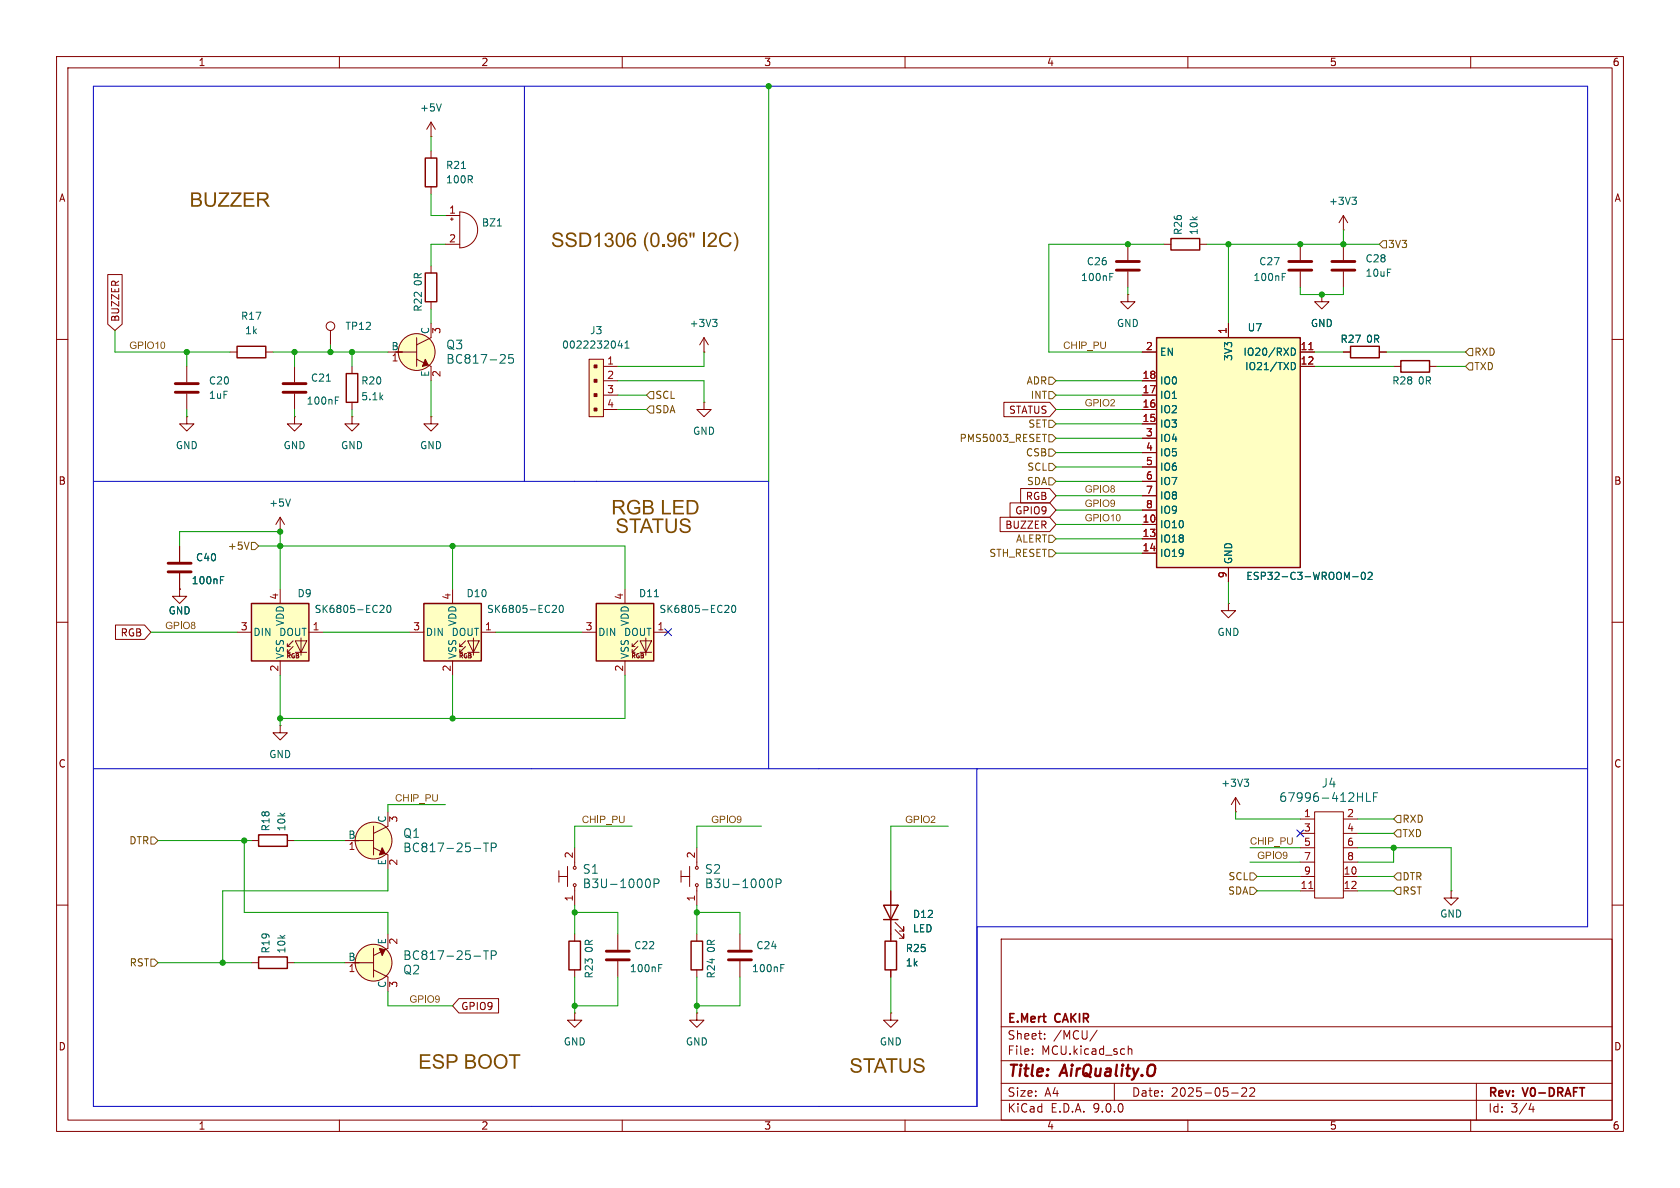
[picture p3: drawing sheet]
<svg xmlns="http://www.w3.org/2000/svg" width="297mm" height="210mm" viewBox="0 0 297 210" stroke-linecap="round" stroke-linejoin="round" font-family="sans-serif">
<g fill="none" stroke="#840000" stroke-width=".18">
<path d="M10 10h277v190h-277zM12 12h273v186h-273zM60 10v2M110 10v2M160 10v2M210 10v2M260 10v2M124.5 59.7l.7 1.3M124.5 59.7l-.8 1.3M124.5 59.7v2.5M10 60h2M124.5 71.1v1.3h1.2l-1.2 1.3-1.3-1.3h1.3"/>
<path d="M124.5 71.1h.1M124.5 62.2h.1M285 60h2M10 110h2M285 110h2M10 160h2M177 166h108v32h-108zM285 160h2M60 198v2M110 198v2M160 198v2M177 194.5h108"/>
<path d="M177 191.5h108M177 187.5h108M177 181.5h108M182.5 186.3v.1M182.5 185.5v.1M184.7 183.6v.1M184.7 182.8v.1M194 182.1l-1.3 2M197 191.5v3M199.5 184.9v1.5M199.5 185.5l.2-.1 .3 .1 .1 .9M210 198v2"/>
<path d="M217.7 193.2h1.2M219.5 192.4l.6-.1 .2 .1 .1 .3-.9 1.1h.9M221 192.4l.5-.1 .2 .1 .1 .3-.9 1.1h.9M260 198v2M261 191.5v6.5M270.7 195l-.4 1.1h.9M271 195.6v1"/>
</g>
<path d="M126 56.5h.8l-.5 .4M126.5 56.9l.3 .3v.3l-.3 .2" fill="none" stroke="#006464" stroke-width=".18"/>
<path d="M104.1 63.5h2.6v10.2h-2.6z" fill="#ffffc2"/>
<g fill="none" stroke="#840000" stroke-width=".18">
<path d="M104.1 63.5h2.6v10.2h-2.6zM106.7 64.8h2.5M106.7 67.3h2.5M106.7 69.9h2.5M106.7 72.4h2.5M237.5 62.2h1.3M243.8 62.2h1.3M44.4 170.2h1.3M50.8 170.2h1.3M61 170.2h5M66 167.6v5.1M66 171.5l2.6 1.2v2.6"/>
<path d="M68.6 165.1v2.5l-2.6 1.3"/>
<circle cx="66" cy="170.2" r="3.3"/>
</g>
<g fill="#840000" stroke="#840000" stroke-width=".18">
<path d="M105 64.5h.5v.5h-.5z"/>
<path d="M105 67.1h.5v.5h-.5z"/>
<path d="M105 69.6h.5v.5h-.5z"/>
<path d="M105 72.1h.5v.5h-.5z"/>
<path d="M67.1 167.6l1 .3-.5 1z"/>
</g>
<path d="M109.6 60.2l-.3 .9h.8M109.9 60.7v.8M110.5 61.5h.7M110.5 60.6l.4-.3v1.2M83.8 169h1.2M85.5 168.1h.8M85.9 168.1v1.5M86.9 168.9l.7-.1 .1-.2v-.4l-.3-.1h-.5v1.5" fill="none" stroke="#006464" stroke-width=".18"/>
<circle cx="66" cy="170.2" r="3.3" fill="#ffffc2" stroke="#ffffc2" stroke-width=".18"/>
<path d="M238.8 61.2h5v2h-5zM45.7 169.2h5.1v2h-5.1z" fill="none" stroke="#840000" stroke-width=".25"/>
<path d="M74.9 106.7h10.2v10.1h-10.2z" fill="#ffffc2"/>
<g fill="none" stroke="#840000" stroke-width=".18">
<path d="M76.2 24.1h.1M76.2 21.6l.8 1.3M76.2 21.6l-.8 1.3M76.2 21.6v2.5M33 64.8v2.8M33 69.6v2.8M31.7 104.1v1.3h1.3l-1.3 1.3-1.2-1.3h1.2M31.7 104.1h.1M72.4 111.8h2.5M80 104.1v2.6M80 116.8v2.6M81.3 114.3h.5"/>
<path d="M81.3 115.3h.5M82.3 113.3l-1 1v-.5M82.3 114.3l-1 1v-.5M82.7 113.3h2l-1 2zM82.7 115.3h2M83.7 112.8v3M85.1 111.8h2.5"/>
</g>
<path d="M74.9 106.7h10.2v10.1h-10.2z" fill="none" stroke="#840000" stroke-width=".25"/>
<path d="M78 18.4l-.4 1.2M97.8 107l.5 .1 .1 .3-.8 .9h.8M99 107.1l.2-.1a.68 .68 0 0 1 .4 .6 .68 .68 0 0 1-.4 .7l-.2-.1-.1-.4z" fill="none" stroke="#006464" stroke-width=".18"/>
<path d="M31 67.8h4.1M31 69.3h4.1" fill="none" stroke="#840000" stroke-width=".51"/>
<path d="M204.5 59.7h25.4v40.6h-25.4z" fill="#ffffc2"/>
<path d="M204.5 59.7h25.4v40.6h-25.4z" fill="none" stroke="#840000" stroke-width=".25"/>
<g fill="none" stroke="#840000" stroke-width=".18">
<path d="M217.2 57.2v2.5M201.9 62.2h2.6M201.9 67.3h2.6M201.9 69.9h2.6M201.9 72.4h2.6M201.9 74.9h2.6M201.9 77.5h2.6M229.9 62.2h2.5M229.9 64.8h2.5M201.9 80h2.6M201.9 82.6h2.6M201.9 85.1h2.6"/>
<path d="M201.9 87.6h2.6M201.9 90.2h2.6M201.9 92.7h2.6M201.9 95.3h2.6M201.9 97.8h2.6M217.2 100.3v2.6"/>
</g>
<path d="M228.3 61.5a.64 .64 0 0 1 .7 .7 .64 .64 0 0 1-.7 .6M228.3 64.1a.64 .64 0 0 1 .7 .6 .64 .64 0 0 1-.7 .6M239.1 101.9h1M240.8 101.3l.2-.1a.68 .68 0 0 1 .4 .6 .68 .68 0 0 1-.4 .6l-.2-.1-.2-.4zM241.9 101.3l.4-.1 .3 .3-.8 .9h.8" fill="none" stroke="#006464" stroke-width=".18"/>
<path d="M231.4 61.8h.7" fill="none" stroke="#a90000" stroke-width=".18"/>
<path d="M105.4 106.7h10.2v10.1h-10.2z" fill="#ffffc2"/>
<g fill="none" stroke="#840000" stroke-width=".18">
<path d="M76.2 26.7v1.2M76.2 33v1.3M78.7 38.1h2.6M79.6 38.7h.5M79.9 38.5v.5M81.3 37.5a3.2 3.2 0 0 1 3.1 3.1 3.2 3.2 0 0 1-3.1 3.2zM237.5 38.1v2.5M237.5 38.1l.8 1.3M237.5 38.1l-.8 1.3M78.7 43.2h2.6M199.4 52.1v1.2h1.3l-1.3 1.3-1.3-1.3h1.3M199.4 52.1h.1"/>
<path d="M199.4 43.2v2.8M199.4 48v2.8M205.7 43.2h1.3M212.1 43.2h1.3M229.9 43.2v2.8M229.9 48v2.8M233.7 52.1v1.2h1.2l-1.2 1.3-1.3-1.3h1.3M233.7 52.1h.1M237.5 40.6h.1M237.5 43.2v2.8M237.5 48v2.8M40.6 62.2h1.3"/>
<path d="M47 62.2h1.3M31.7 96.5v2.8M49.5 94h.1M49.5 91.4l.8 1.3M49.5 91.4l-.7 1.3M49.5 91.4v2.6M31.7 101.3v2.8M102.9 111.8h2.5M110.5 104.1v2.6M110.5 116.8v2.6M111.8 114.3h.5M111.8 115.3h.5"/>
<path d="M112.8 113.3l-1 1v-.5M112.8 114.3l-1 1v-.5M113.2 113.3h2l-1 2zM113.2 115.3h2M114.2 112.8v3M115.6 111.8h2.5M49.5 128.3v1.2h1.3l-1.3 1.3-1.2-1.3h1.2M49.5 128.3h.1M98.8 154.9h1.5M98.8 153.9v2.1M100.3 153.2v3.5M101.6 149.9v3.3"/>
<path d="M101.6 156.7v3.3M157.5 157.5v8.9M218.4 143.5h.1M218.4 141l.8 1.2M218.4 141l-.7 1.2M218.4 141v2.5M229.9 144.8h2.5M229.9 147.3h2.5M229.9 149.9h2.5M229.9 152.4h2.5M229.9 154.9h2.5M229.9 157.5h2.5"/>
<path d="M232.4 143.5h5.1v15.3h-5.1zM237.5 144.8h2.5M237.5 147.3h2.5M237.5 149.9h2.5M237.5 152.4h2.5M237.5 154.9h2.5M237.5 157.5h2.5M101.6 165.1v1.3M101.6 171.5v1.2M157.5 179.1v1.2h1.2l-1.2 1.3-1.3-1.3h1.3M157.5 179.1h.1M157.5 171.5v1.2"/>
<path d="M158.2 164.3l1.6 1.6v-.8v.8h-.8M158.2 163.1l1.6 1.5v-.8v.8h-.8"/>
<circle cx="101.6" cy="153.4" r=".25"/>
<circle cx="101.6" cy="156.5" r=".25"/>
</g>
<path d="M75.2 27.9h2v5.1h-2zM207 42.2h5.1v2h-5.1zM41.9 61.2h5.1v2h-5.1zM105.4 106.7h10.2v10.1h-10.2zM100.6 166.4h2v5.1h-2zM156.2 160h2.5l-1.2 2.6zM156.2 162.6h2.5M156.5 166.4h2v5.1h-2z" fill="none" stroke="#840000" stroke-width=".25"/>
<g fill="none" stroke="#006464" stroke-width=".18">
<path d="M81.6 29.8h.7M87.9 39.9h.7M239 34.9h.8l-.4 .5M239.5 35.4l.3 .2v.3l-.3 .2M196.2 48.9h.4M196.2 48.3h.6M226.7 48.9h.4M226.7 48.3h.6M51.3 88.2l-.4 1.3M39 102.5h.4M39 101.9h.6M115.7 105.5h.7"/>
<path d="M128.3 107l.4 .1 .2 .3-.8 .9h.8M129.5 107.1l.1-.1a.68 .68 0 0 1 .5 .6 .68 .68 0 0 1-.5 .7l-.1-.1-.2-.4zM220 137.7h.7l-.4 .5M220.5 138.2l.2 .3v.3l-.2 .2M114.5 155.4a.83 .83 0 0 1 .6 .6 .83 .83 0 0 1-.3 .8l-.3 .1M115.6 156.2l.8-.1 .1-.2-.1-.4-.2-.1h-.6v1.5M241.6 140.1v1.6h.7M242.8 140.9h.5M243.5 140.1h-.7v1.6"/>
</g>
<path d="M197.4 46.2h4M197.4 47.8h4M227.8 46.2h4.1M227.8 47.8h4.1M235.5 46.2h4M235.5 47.8h4M29.7 99.6h4.1M29.7 101.1h4.1" fill="none" stroke="#840000" stroke-width=".51"/>
<path d="M231.4 157.1h.7" fill="none" stroke="#a90000" stroke-width=".18"/>
<path d="M44.4 106.7h10.2v10.1h-10.2z" fill="#ffffc2"/>
<g fill="none" stroke="#840000" stroke-width=".18">
<path d="M19 48.5h2.6v8.8l-1.3 1.1-1.3-1.1zM58.4 58.4v2.6M73.7 59.7v5.1M76.2 57.2v2.5l-2.5 1.3M76.2 47v1.3M76.2 53.3v1.3M217.2 57.2v2.5M233.7 52.1h.1M33 73.7v1.2h1.3l-1.3 1.3-1.3-1.3h1.3M33 73.7h.1M52.1 73.7v1.2h1.2l-1.2 1.3-1.3-1.3h1.3M52.1 73.7h.1"/>
<path d="M52.1 64.8v2.8M52.1 69.6v2.8M62.2 73.7v1.2h1.3l-1.3 1.3-1.2-1.3h1.2M62.2 73.7h.1M62.2 64.8v1.2M62.2 71.1v1.3M68.6 62.2h5.1M73.7 63.5l2.5 1.3v2.5M76.2 73.7v1.2h1.3l-1.3 1.3-1.3-1.3h1.3M76.2 73.7h.1M177.5 71.1h8.1l1.1 1.3-1.1 1.3h-8.1zM201.9 62.2h2.6"/>
<path d="M201.9 67.3h2.6M201.9 69.9h2.6M201.9 72.4h2.6M201.9 74.9h2.6M201.9 77.5h2.6M229.9 64.8h2.5M229.9 62.2h2.5M237.5 62.2h1.3M243.8 62.2h1.3M246.4 64.8h1.2M252.7 64.8h1.3M31.7 96.5v2.8"/>
<path d="M176.8 91.4h8.8l1.1 1.3-1.1 1.3h-8.8zM178.6 88.9h7l1.1 1.3-1.1 1.2h-7zM180.4 86.4h5.2l1.1 1.2-1.1 1.3h-5.2zM201.9 80h2.6M201.9 82.6h2.6M201.9 85.1h2.6M201.9 87.6h2.6M201.9 90.2h2.6M201.9 92.7h2.6M201.9 95.3h2.6M201.9 97.8h2.6M20.4 110.5h5.2l1.1 1.3-1.1 1.2h-5.2z"/>
<path d="M31.7 104.1h.1M31.7 101.3v2.8M41.9 111.8h2.5M49.5 104.1v2.6M49.5 116.8v2.6M50.8 114.3h.5M50.8 115.3h.5M51.8 113.3l-1 1v-.5M51.8 114.3l-1 1v-.5M52.2 113.3h2l-1 2zM52.2 115.3h2M53.2 112.8v3"/>
<path d="M54.6 111.8h2.5M217.2 106.7v1.3h1.2l-1.2 1.2-1.3-1.2h1.3M217.2 106.7h.1M217.2 100.3v2.6M44.4 148.6h1.3M50.8 148.6h1.3M61 148.6h5M66 146.1v5M66 149.9l2.6 1.2v2.6M68.6 143.5v2.6l-2.6 1.2M120.4 153.9v2.1M120.4 154.9h1.5"/>
<path d="M121.9 153.2v3.5M123.2 149.9v3.3M123.2 156.7v3.3M157.5 157.5v2.5M256.5 157.5v1.3h1.3l-1.3 1.2-1.2-1.2h1.2M256.5 157.5h.1M81.1 176.5h7v2.6h-7l-1.1-1.3zM101.6 179.1v1.2h1.3l-1.3 1.3-1.3-1.3h1.3M101.6 179.1h.1M109.2 165.1v2.8M109.2 169.9v2.8M123.2 179.1v1.2h1.3l-1.3 1.3-1.3-1.3h1.3"/>
<path d="M123.2 179.1h.1M123.2 165.1v1.3M123.2 171.5v1.2M130.8 165.1v2.8M130.8 169.9v2.8M157.5 162.6v3.8M157.5 171.5v1.2"/>
<circle cx="58.4" cy="57.7" r=".76"/>
<circle cx="73.7" cy="62.2" r="3.3"/>
<circle cx="66" cy="148.6" r="3.3"/>
<circle cx="123.2" cy="153.4" r=".25"/>
<circle cx="123.2" cy="156.5" r=".25"/>
</g>
<path d="M75.2 48.3h2v5h-2zM61.2 66h2v5.1h-2zM247.6 63.8h5.1v2h-5.1zM44.4 106.7h10.2v10.1h-10.2zM45.7 147.6h5.1v2h-5.1zM122.2 166.4h2v5.1h-2z" fill="none" stroke="#840000" stroke-width=".25"/>
<g fill="none" stroke="#006464" stroke-width=".18">
<path d="M57.7 67.4h.7M59.3 70.8h.4M59.3 70.2h.6M88.7 62.7h.5l.1 .4-.9 1.1h.9M90.7 62.7h-.7l-.1 .7 .2-.1h.5l.2 .2-.1 .6-.2 .1-.6-.1M228.3 64.1a.64 .64 0 0 1 .7 .6 .64 .64 0 0 1-.7 .6M228.3 61.5a.64 .64 0 0 1 .7 .7 .64 .64 0 0 1-.7 .6M39 102.5h.4M39 101.9h.6M67.4 107l.4 .1 .1 .3-.8 .9h.8M68.6 107.1l.1-.1a.68 .68 0 0 1 .4 .6 .68 .68 0 0 1-.4 .7 .84 .84 0 0 1-.1-1.2zM239.1 101.9h1"/>
<path d="M240.8 101.3l.2-.1a.68 .68 0 0 1 .4 .6 .68 .68 0 0 1-.4 .6l-.2-.1-.2-.4zM241.9 101.3l.4-.1 .3 .3-.8 .9h.8M83.8 150h1.2M85.5 149h.8M85.9 149v1.6M86.9 149.8h.7l.1-.3v-.3l-.3-.2h-.5v1.6M136.1 155.4a.83 .83 0 0 1 .6 .6 .83 .83 0 0 1-.4 .8l-.2 .1M137.2 156.2l.7-.1 .2-.2-.1-.4-.2-.1h-.6v1.5M116.4 171.1h.5M116.4 170.5h.6M138 171.1h.5M138 170.5h.6"/>
</g>
<path d="M50 67.8h4.1M50 69.3h4.1M107.2 168.1h4.1M107.2 169.7h4.1M128.8 168.1h4M128.8 169.7h4" fill="none" stroke="#840000" stroke-width=".51"/>
<g fill="#ffffc2" stroke="#ffffc2" stroke-width=".18">
<circle cx="66" cy="148.6" r="3.3"/>
<circle cx="73.7" cy="62.2" r="3.3"/>
</g>
<g fill="#840000" stroke="#840000" stroke-width=".18">
<path d="M67.6 149.9l.5 1-1 .2z"/>
<path d="M75.2 63.5l.5 1-1 .3z"/>
</g>
<g fill="none" stroke="#725600" stroke-width=".18">
<path d="M244.5 42.5h.6v1.3h-.6l-.7-.6zM114.9 71.8h.7v1.2h-.7l-.6-.6zM114.9 69.2h.7v1.3h-.7l-.6-.6zM184.3 76.8h.7M185.4 74.3h.7l.6 .6-.6 .7h-.7zM185.4 66.7h.7l.6 .6-.6 .6h-.7zM185.4 79.4h.7l.6 .6-.6 .6h-.7zM185.4 69.2h.7l.6 .7-.6 .6h-.7zM185.4 76.8h.7l.6 .7-.6 .6h-.7zM259.7 61.6h.6v1.3h-.6l-.6-.7zM259.7 64.1h.6v1.3h-.6l-.6-.6zM44 95.8l-.4 1.3"/>
<path d="M44.4 95.9h.7l.6 .6-.6 .7h-.7zM185.4 81.9h.7l.6 .7-.6 .6h-.7zM185.4 84.5h.7l.6 .6-.6 .6h-.7zM185.4 94.6h.7l.6 .7-.6 .6h-.7zM185.4 97.2h.7l.6 .6-.6 .6h-.7zM26.7 148h.6l.6 .6-.6 .6h-.6zM221 154.3h.6l.6 .6-.6 .7h-.6zM221 156.8h.6l.6 .7-.6 .6h-.6zM247 144.1h.6v1.3h-.6l-.6-.6zM247 156.8h.6v1.3h-.6l-.6-.6zM247 146.7h.6v1.3h-.6l-.6-.7zM247 154.3h.6v1.3h-.6l-.6-.7z"/>
<path d="M26.7 169.5h.6l.6 .7-.6 .6h-.6z"/>
</g>
<path d="M92.7 15.2v69.9M16.5 85.1h119.4v50.8M16.5 135.9h264.2M172.7 135.9v59.7h-156.2v-180.4h264.2v148.6h-108" fill="none" stroke="#0000c2" stroke-width=".18"/>
<g fill="none" stroke="#009600" stroke-width=".18">
<path d="M135.9 15.2v69.9M76.2 24.1v2.6M76.2 34.3v3.8h2.5M20.3 58.4v3.8h20.3M76.2 54.6v2.6M78.7 43.2h-2.5v3.8M199.4 50.8v1.3M205.7 43.2h-20.3v19h16.5M213.4 43.2h30.4M217.2 43.2v14M229.9 50.8v1.3h7.6v-1.3M237.5 40.6v2.6"/>
<path d="M33 62.2v2.6M33 72.4v1.3M48.3 62.2h20.3M52.1 62.2v2.6M52.1 72.4v1.3M58.4 61v1.2M62.2 62.2v2.6M62.2 72.4v1.3M76.2 67.3v6.4M109.2 67.3h15.3v3.8M109.2 69.9h5.1M109.2 72.4h5.1"/>
<path d="M124.5 62.2v2.6h-15.3M186.7 67.3h15.2M186.7 69.9h15.2M186.7 72.4h15.2M186.7 74.9h15.2M186.7 77.5h15.2M232.4 62.2h5.1M232.4 64.8h14M245.1 62.2h14M254 64.8h5.1M31.7 96.5v-2.5h17.8v10.1M45.7 96.5h64.8v7.6"/>
<path d="M80 96.5v7.6M186.7 82.6h15.2M186.7 80h15.2M186.7 90.2h15.2M186.7 87.6h15.2M186.7 92.7h15.2M186.7 97.8h15.2M186.7 95.3h15.2M186.7 85.1h15.2M26.7 111.8h15.2M49.5 119.4v8.9M57.1 111.8h15.3"/>
<path d="M80 119.4v7.6M87.6 111.8h15.3M110.5 119.4v7.6h-61M217.2 102.9v3.8M27.9 148.6h16.5M43.2 148.6v12.7h25.4v3.8M52.1 148.6h8.9M68.6 153.7v3.8h-29.2v12.7M78.7 142.2h-10.1v1.3M111.8 146.1h-10.2v3.8M134.6 146.1h-11.4v3.8M167.6 146.1h-10.1v11.4"/>
<path d="M218.4 143.5v1.3h11.5M221 149.9h8.9M221 152.4h8.9M222.2 157.5h7.7M222.2 154.9h7.7M240 157.5h6.4M240 147.3h6.4M240 149.9h16.5v7.6M240 154.9h6.4M240 144.8h6.4M246.4 149.9v2.5h-6.4M27.9 170.2h16.5"/>
<path d="M52.1 170.2h8.9M68.6 175.3v2.5h11.4M101.6 161.3h7.6v3.8M101.6 160v5.1M101.6 172.7v6.4M109.2 172.7v5.1h-7.6M123.2 161.3h7.6v3.8M123.2 160v5.1M123.2 172.7v6.4M130.8 172.7v5.1h-7.6M157.5 172.7v6.4"/>
</g>
<path d="M117.5 111.2l1.2 1.2M118.7 111.2l-1.2 1.2M229.3 146.7l1.2 1.2M230.5 146.7l-1.2 1.2" fill="none" stroke="#000084" stroke-width=".18"/>
<path d="M231.4 61.8h.7" fill="none" stroke="#a90000" stroke-width=".18"/>
<g fill="#009600" stroke="#009600" stroke-width=".18">
<circle cx="135.9" cy="15.2" r=".46"/>
<circle cx="199.4" cy="43.2" r=".46"/>
<circle cx="237.5" cy="43.2" r=".46"/>
<circle cx="233.7" cy="52.1" r=".46"/>
<circle cx="229.9" cy="43.2" r=".46"/>
<circle cx="217.2" cy="43.2" r=".46"/>
<circle cx="39.4" cy="170.2" r=".46"/>
<circle cx="101.6" cy="177.8" r=".46"/>
<circle cx="43.2" cy="148.6" r=".46"/>
<circle cx="49.5" cy="96.5" r=".46"/>
<circle cx="49.5" cy="94" r=".46"/>
<circle cx="49.5" cy="127" r=".46"/>
<circle cx="80" cy="96.5" r=".46"/>
<circle cx="80" cy="127" r=".46"/>
<circle cx="246.4" cy="149.9" r=".46"/>
<circle cx="33" cy="62.2" r=".46"/>
<circle cx="52.1" cy="62.2" r=".46"/>
<circle cx="123.2" cy="177.8" r=".46"/>
<circle cx="123.2" cy="161.3" r=".46"/>
<circle cx="101.6" cy="161.3" r=".46"/>
<circle cx="62.2" cy="62.2" r=".46"/>
<circle cx="58.4" cy="62.2" r=".46"/>
</g>
<g font-size="3.5" fill="#804d00">
<text x="33.5" y="37.5">BUZZER</text>
<text x="97.4" y="44.6">SSD1306 (0.96&quot; I2C)</text>
<text x="108.1" y="91.9">RGB LED</text>
<text x="108.8" y="95.1">STATUS</text>
<text x="74" y="189.9">ESP BOOT</text>
<text x="150.2" y="190.6">STATUS</text>
</g>
<g font-size="2.8" fill="#840000">
<text x="178" y="190.9">Title:</text>
<text x="187.7" y="190.9">AirQuality.O</text>
</g>
<g font-size="2.1" fill="#006464">
<text x="78.8" y="64.5">BC817-25</text>
<text x="78.8" y="62">Q3</text>
<text x="226.1" y="142">67996-412HLF</text>
<text x="233.6" y="139.4">J4</text>
<text x="71.2" y="148.3">Q1</text>
<text x="71.2" y="150.9">BC817-25-TP</text>
<text x="102.9" y="154.7">S1</text>
<text x="124.5" y="154.7">S2</text>
<text x="102.9" y="157.2">B3U-1000P</text>
<text x="124.5" y="157.2">B3U-1000P</text>
<text x="71.2" y="169.9">BC817-25-TP</text>
<text x="71.2" y="172.4">Q2</text>
</g>
<g font-size="2.1" fill="#840000">
<text x="178" y="184">Sheet:</text>
<text x="178" y="181.2">E.Mert</text>
<text x="186.2" y="184">/MCU/</text>
<text x="186.6" y="181.2">CAKIR</text>
<text x="178" y="186.7">File:</text>
<text x="184.1" y="186.7">MCU.kicad_sch</text>
<text x="178" y="196.9">KiCad</text>
<text x="178" y="194.1">Size:</text>
<text x="184.7" y="194.1">A4</text>
<text x="185.7" y="196.9">E.D.A.</text>
<text x="193.3" y="196.9">9.0.0</text>
<text x="200" y="194.1">Date:</text>
<text x="207" y="194.1">2025-05-22</text>
<text x="263" y="194.3">Rev:</text>
<text x="263" y="196.9">Id:</text>
<text x="267.1" y="196.9">3/4</text>
<text x="269.4" y="194.3">V0-DRAFT</text>
</g>
<g font-size="1.8" fill="#840000">
<text x="35" y="11.9">1</text>
<text x="85" y="11.9">2</text>
<text x="135" y="11.9">3</text>
<text x="185" y="11.9">4</text>
<text x="235" y="11.9">5</text>
<text x="285" y="11.9">6</text>
<text x="10.3" y="35.9">A</text>
<text x="285.3" y="35.9">A</text>
<text x="21.3" y="57" transform="rotate(-90 21.3 57)">BUZZER</text>
<text x="178.3" y="73.3">STATUS</text>
<text x="10.3" y="85.9">B</text>
<text x="181.2" y="88.6">RGB</text>
<text x="285.3" y="85.9">B</text>
<text x="177.6" y="93.7">BUZZER</text>
<text x="179.4" y="91.1">GPIO9</text>
<text x="21.2" y="112.7">RGB</text>
<text x="10.3" y="135.9">C</text>
<text x="285.3" y="135.9">C</text>
<text x="81.4" y="178.8">GPIO9</text>
<text x="10.3" y="185.9">D</text>
<text x="285.3" y="185.9">D</text>
<text x="35" y="199.9">1</text>
<text x="85" y="199.9">2</text>
<text x="135" y="199.9">3</text>
<text x="185" y="199.9">4</text>
<text x="235" y="199.9">5</text>
<text x="285" y="199.9">6</text>
</g>
<g font-size="1.8" fill="#006464">
<text x="74.2" y="19.9">+5V</text>
<text x="78.7" y="32.6">100R</text>
<text x="78.7" y="30.1">R21</text>
<text x="85.1" y="40.2">BZ1</text>
<text x="209.1" y="41.6" transform="rotate(-90 209.1 41.6)">R26</text>
<text x="211.9" y="41.6" transform="rotate(-90 211.9 41.6)">10k</text>
<text x="234.8" y="36.4">+3V3</text>
<text x="192" y="47.1">C26</text>
<text x="222.5" y="47.1">C27</text>
<text x="241.3" y="46.6">C28</text>
<text x="74.8" y="50.7" transform="rotate(-90 74.8 50.7)">0R</text>
<text x="191" y="49.9">100nF</text>
<text x="221.5" y="49.9">100nF</text>
<text x="241.3" y="49.1">10uF</text>
<text x="42.5" y="56.7">R17</text>
<text x="43.2" y="59.3">1k</text>
<text x="61" y="58.5">TP12</text>
<text x="74.8" y="55.2" transform="rotate(-90 74.8 55.2)">R22</text>
<text x="75.9" y="59.2" transform="rotate(-90 75.9 59.2)">C</text>
<text x="104.2" y="59.3">J3</text>
<text x="121.8" y="58">+3V3</text>
<text x="197.4" y="58">GND</text>
<text x="220.5" y="58.8">U7</text>
<text x="231.6" y="58">GND</text>
<text x="69.1" y="62">B</text>
<text x="99.3" y="61.8">0022232041</text>
<text x="205" y="63.1">EN</text>
<text x="218" y="63.9" transform="rotate(-90 218 63.9)">3V3</text>
<text x="219.7" y="63.1">IO20/RXD</text>
<text x="220" y="65.6">IO21/TXD</text>
<text x="236.9" y="60.8">R27</text>
<text x="241.4" y="60.8">0R</text>
<text x="36.8" y="70.7">1uF</text>
<text x="36.8" y="68.2">C20</text>
<text x="54.1" y="71.7">100nF</text>
<text x="54.9" y="67.7">C21</text>
<text x="63.8" y="71">5.1k</text>
<text x="63.8" y="68.2">R20</text>
<text x="75.9" y="66.7" transform="rotate(-90 75.9 66.7)">E</text>
<text x="205" y="68.2">IO0</text>
<text x="205" y="70.7">IO1</text>
<text x="246" y="68.2">R28</text>
<text x="250.5" y="68.2">0R</text>
<text x="122.4" y="77.1">GND</text>
<text x="205" y="73.3">IO2</text>
<text x="205" y="75.8">IO3</text>
<text x="31" y="79.6">GND</text>
<text x="50" y="79.6">GND</text>
<text x="60.2" y="79.6">GND</text>
<text x="74.2" y="79.6">GND</text>
<text x="205" y="78.3">IO4</text>
<text x="205" y="80.9">IO5</text>
<text x="205" y="83.4">IO6</text>
<text x="47.5" y="89.8">+5V</text>
<text x="205" y="86">IO7</text>
<text x="205" y="88.5">IO8</text>
<text x="205" y="91">IO9</text>
<text x="205" y="93.6">IO10</text>
<text x="34.6" y="99.4">C40</text>
<text x="205" y="96.1">IO18</text>
<text x="205" y="98.7">IO19</text>
<text x="218" y="99.8" transform="rotate(-90 218 99.8)">GND</text>
<text x="33.8" y="103.5">100nF</text>
<text x="52.5" y="105.8">D9</text>
<text x="82.4" y="105.8">D10</text>
<text x="112.9" y="105.8">D11</text>
<text x="220.2" y="102.7">ESP32-C3-WROOM-02</text>
<text x="29.7" y="108.8">GND</text>
<text x="44.7" y="112.6">DIN</text>
<text x="49.3" y="112.6">DOUT</text>
<text x="50.4" y="110.8" transform="rotate(-90 50.4 110.8)">VDD</text>
<text x="55.5" y="108.6">SK6805-EC20</text>
<text x="75.2" y="112.6">DIN</text>
<text x="79.7" y="112.6">DOUT</text>
<text x="80.9" y="110.8" transform="rotate(-90 80.9 110.8)">VDD</text>
<text x="86" y="108.6">SK6805-EC20</text>
<text x="105.7" y="112.6">DIN</text>
<text x="110.2" y="112.6">DOUT</text>
<text x="111.4" y="110.8" transform="rotate(-90 111.4 110.8)">VDD</text>
<text x="116.5" y="108.6">SK6805-EC20</text>
<text x="215.1" y="112.6">GND</text>
<text x="50.4" y="116.6" transform="rotate(-90 50.4 116.6)">VSS</text>
<text x="80.9" y="116.6" transform="rotate(-90 80.9 116.6)">VSS</text>
<text x="111.4" y="116.6" transform="rotate(-90 111.4 116.6)">VSS</text>
<text x="47.5" y="134.2">GND</text>
<text x="215.8" y="139.3">+3V3</text>
<text x="47.9" y="147.1" transform="rotate(-90 47.9 147.1)">R18</text>
<text x="50.6" y="147.1" transform="rotate(-90 50.6 147.1)">10k</text>
<text x="61.5" y="148.3">B</text>
<text x="68.3" y="145.5" transform="rotate(-90 68.3 145.5)">C</text>
<text x="68.3" y="153.1" transform="rotate(-90 68.3 153.1)">E</text>
<text x="68.3" y="167" transform="rotate(-90 68.3 167)">E</text>
<text x="112" y="168">C22</text>
<text x="133.6" y="168">C24</text>
<text x="161.3" y="165">LED</text>
<text x="161.3" y="162.5">D12</text>
<text x="254.5" y="162.4">GND</text>
<text x="47.9" y="168.6" transform="rotate(-90 47.9 168.6)">R19</text>
<text x="50.6" y="168.6" transform="rotate(-90 50.6 168.6)">10k</text>
<text x="61.5" y="169.9">B</text>
<text x="105" y="173.1" transform="rotate(-90 105 173.1)">R23</text>
<text x="105" y="168.6" transform="rotate(-90 105 168.6)">0R</text>
<text x="111.3" y="172.1">100nF</text>
<text x="126.6" y="173.1" transform="rotate(-90 126.6 173.1)">R24</text>
<text x="126.6" y="168.6" transform="rotate(-90 126.6 168.6)">0R</text>
<text x="132.9" y="172.1">100nF</text>
<text x="160" y="168.5">R25</text>
<text x="160" y="171">1k</text>
<text x="68.3" y="174.7" transform="rotate(-90 68.3 174.7)">C</text>
<text x="99.6" y="185">GND</text>
<text x="121.2" y="185">GND</text>
<text x="155.4" y="185">GND</text>
</g>
<g font-size="1.8" fill="#a90000">
<text x="79.3" y="37.8">1</text>
<text x="79.3" y="42.9">2</text>
<text x="78.2" y="59.1" transform="rotate(-90 78.2 59.1)">3</text>
<text x="216.9" y="59.1" transform="rotate(-90 216.9 59.1)">1</text>
<text x="69.1" y="64.2">1</text>
<text x="107.2" y="64.5">1</text>
<text x="202.5" y="62">2</text>
<text x="229.8" y="62">11</text>
<text x="229.8" y="64.5">12</text>
<text x="78.2" y="66.7" transform="rotate(-90 78.2 66.7)">2</text>
<text x="107.2" y="67.1">2</text>
<text x="107.2" y="69.6">3</text>
<text x="201.9" y="67.1">18</text>
<text x="201.9" y="69.6">17</text>
<text x="107.2" y="72.1">4</text>
<text x="201.9" y="72.1">16</text>
<text x="201.9" y="74.7">15</text>
<text x="202.5" y="77.2">3</text>
<text x="202.5" y="79.8">4</text>
<text x="202.5" y="82.3">5</text>
<text x="202.5" y="84.8">6</text>
<text x="202.5" y="87.4">7</text>
<text x="202.5" y="89.9">8</text>
<text x="201.9" y="92.5">10</text>
<text x="201.9" y="95">13</text>
<text x="201.9" y="97.5">14</text>
<text x="49.3" y="106.1" transform="rotate(-90 49.3 106.1)">4</text>
<text x="79.8" y="106.1" transform="rotate(-90 79.8 106.1)">4</text>
<text x="110.2" y="106.1" transform="rotate(-90 110.2 106.1)">4</text>
<text x="216.9" y="102.3" transform="rotate(-90 216.9 102.3)">9</text>
<text x="42.5" y="111.5">3</text>
<text x="55.2" y="111.5">1</text>
<text x="73" y="111.5">3</text>
<text x="85.7" y="111.5">1</text>
<text x="103.4" y="111.5">3</text>
<text x="116.1" y="111.5">1</text>
<text x="49.3" y="118.8" transform="rotate(-90 49.3 118.8)">2</text>
<text x="79.8" y="118.8" transform="rotate(-90 79.8 118.8)">2</text>
<text x="110.2" y="118.8" transform="rotate(-90 110.2 118.8)">2</text>
<text x="70.6" y="145.5" transform="rotate(-90 70.6 145.5)">3</text>
<text x="230.4" y="144.5">1</text>
<text x="230.4" y="147.1">3</text>
<text x="230.4" y="149.6">5</text>
<text x="238.1" y="144.5">2</text>
<text x="238.1" y="147.1">4</text>
<text x="238.1" y="149.6">6</text>
<text x="61.5" y="150.6">1</text>
<text x="70.6" y="153.1" transform="rotate(-90 70.6 153.1)">2</text>
<text x="101.3" y="151.8" transform="rotate(-90 101.3 151.8)">2</text>
<text x="122.9" y="151.8" transform="rotate(-90 122.9 151.8)">2</text>
<text x="230.4" y="152.1">7</text>
<text x="230.4" y="154.7">9</text>
<text x="237.4" y="154.7">10</text>
<text x="238.1" y="152.1">8</text>
<text x="101.3" y="159.5" transform="rotate(-90 101.3 159.5)">1</text>
<text x="122.9" y="159.5" transform="rotate(-90 122.9 159.5)">1</text>
<text x="229.8" y="157.2">11</text>
<text x="237.4" y="157.2">12</text>
<text x="70.6" y="167.1" transform="rotate(-90 70.6 167.1)">2</text>
<text x="61.5" y="172.2">1</text>
<text x="70.6" y="174.7" transform="rotate(-90 70.6 174.7)">3</text>
</g>
<g font-size="1.8" fill="#725600">
<text x="245.3" y="44">3V3</text>
<text x="260.5" y="63.1">RXD</text>
<text x="260.5" y="65.6">TXD</text>
<text x="115.8" y="70.7">SCL</text>
<text x="181.4" y="68.2">ADR</text>
<text x="182.1" y="70.7">INT</text>
<text x="115.8" y="73.3">SDA</text>
<text x="181.7" y="75.8">SET</text>
<text x="169.5" y="78.3">PMS5003_RESET</text>
<text x="181.3" y="80.9">CSB</text>
<text x="181.5" y="83.4">SCL</text>
<text x="181.5" y="86">SDA</text>
<text x="40.2" y="97.4">+5V</text>
<text x="174.8" y="98.7">STH_RESET</text>
<text x="179.5" y="96.1">ALERT</text>
<text x="22.8" y="149.5">DTR</text>
<text x="247.8" y="145.6">RXD</text>
<text x="247.8" y="148.2">TXD</text>
<text x="217.1" y="155.8">SCL</text>
<text x="247.8" y="155.8">DTR</text>
<text x="217" y="158.3">SDA</text>
<text x="247.8" y="158.3">RST</text>
<text x="22.8" y="171">RST</text>
</g>
<g font-size="1.8" fill="#804d00">
<text x="22.9" y="61.9">GPIO10</text>
<text x="188" y="61.9">CHIP_PU</text>
<text x="191.8" y="72">GPIO2</text>
<text x="191.8" y="89.8">GPIO9</text>
<text x="191.8" y="87.3">GPIO8</text>
<text x="191.8" y="92.4">GPIO10</text>
<text x="29.2" y="111.4">GPIO8</text>
<text x="69.8" y="141.9">CHIP_PU</text>
<text x="102.9" y="145.7">CHIP_PU</text>
<text x="125.7" y="145.7">GPIO9</text>
<text x="160" y="145.7">GPIO2</text>
<text x="221" y="149.5">CHIP_PU</text>
<text x="222.2" y="152.1">GPIO9</text>
<text x="72.4" y="177.5">GPIO9</text>
</g>
<g font-size="1.1" fill="#840000">
<text x="50.5" y="116.6">RGB</text>
<text x="81" y="116.6">RGB</text>
<text x="111.5" y="116.6">RGB</text>
</g>
</svg>
